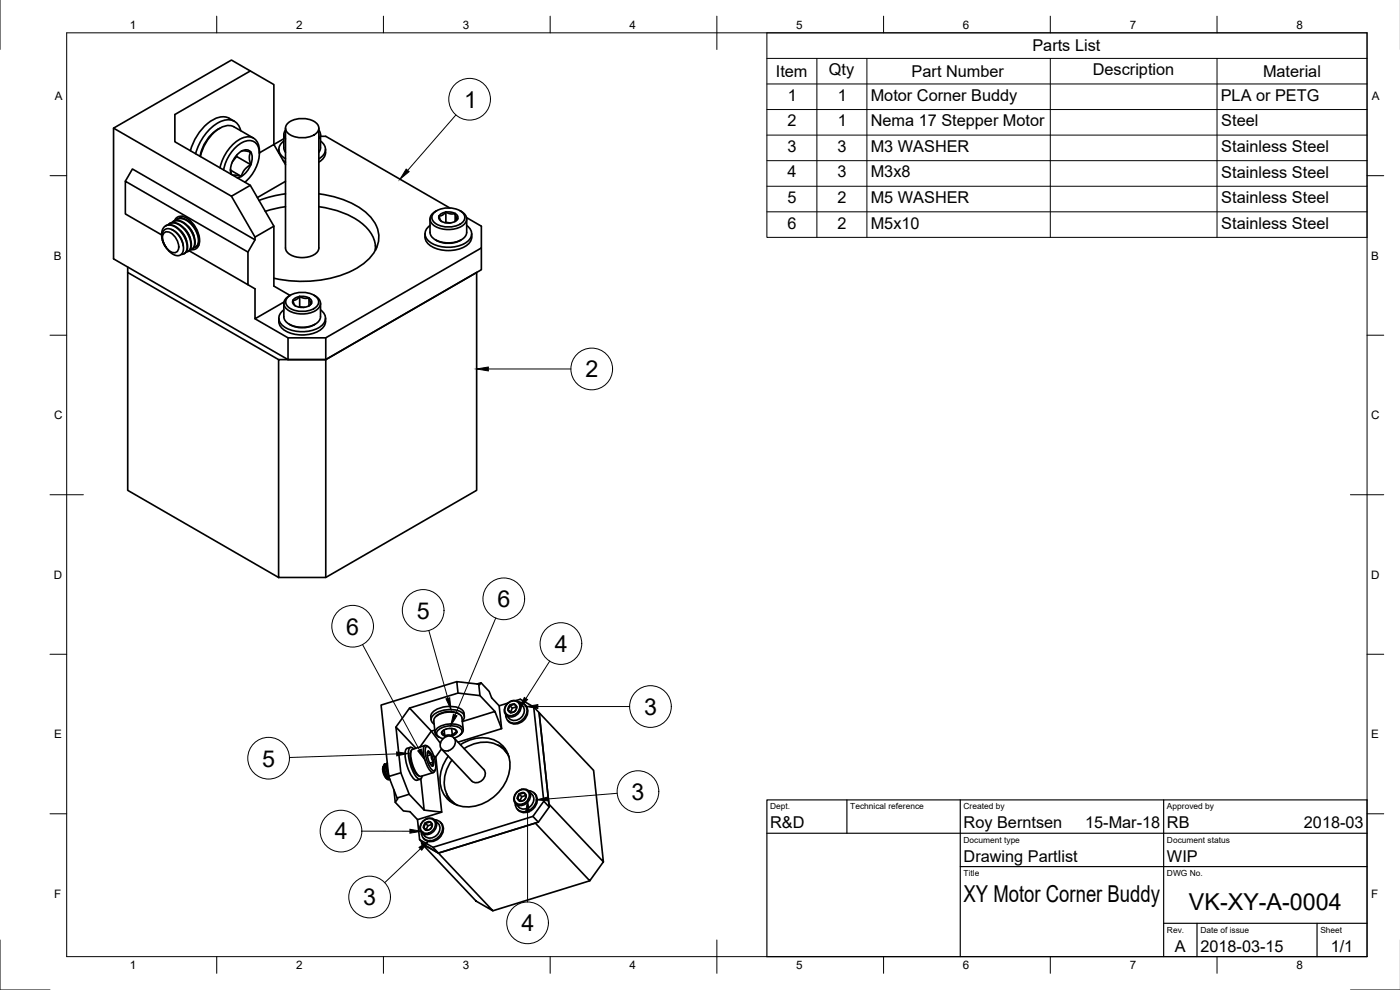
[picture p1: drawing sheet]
<svg xmlns="http://www.w3.org/2000/svg" width="420mm" height="297mm" viewBox="0 0 420 297" stroke-linecap="round" stroke-linejoin="round" font-family="sans-serif">
<!-- layer: Visible -->
<g fill="none" stroke="#000" stroke-width=".5">
<path d="M34.1 38.4v39.3l52.3 30.2h11.4l46.7-27v-6.5M66 38.5a11.9 11.9 0 0 0-6 8.4M70.4 36.4a5.8 5.8 0 0 0-8.1 .7 16.6 16.6 0 0 0-5.2 8.1M72.2 39.2a4.1 4.1 0 0 0-6.4-2.5 15.4 15.4 0 0 0-7.1 9.4M75.1 21.3l-5.6-3.3-35.4 20.4 35.4 20.5 5.6-3.3M85.7 38.4v36a3.4 3.4 0 0 0 3 2.7 6.7 6.7 0 0 0 6.6-1.6l.4-1.1v-36M85.7 39l-.5 1.4 .5 1.3M86.5 36.9a7.1 7.1 0 0 1 8.8 .5 2.1 2.1 0 0 1-1.1 3.1 7.2 7.2 0 0 1-8.2-1 1.89 1.89 0 0 1 .5-2.6zM95.7 39l.5 1.4-.5 1.3M37.6 54.4l2.1-3.7 36.8 21.2-2.1 3.7M67.1 51a11.5 11.5 0 0 1 6.6-8.6 3.1 3.1 0 0 1 4.1 3.2 12 12 0 0 1-4.3 9.1M69.2 50.8l.3 1.6"/>
<path d="M69.2 51.1l3.2 1.8M69.5 58.9l7 12.2 5.7-3.2M71 46.6v.4l-1.2 1.5M71 47l4.3 2.4M72.4 45.4l.9-.2 1.4 .3a.41 .41 0 0 1 .5 .2 .41 .41 0 0 1-.2 .5l-.2 1.4 .5 1.8-1.9 1.5-1 2-2.5-.3M72.4 45.4a6.7 6.7 0 0 0-3 6.9M72.4 45.4a2.04 2.04 0 0 1 2.5-.2 2.04 2.04 0 0 1 .8 2.4l-.4 1.8M72.4 52.9l-1.2 .5M75.3 49.4l-1 1.8-1.9 1.7M76.1 41.4l-5.9-3.4a5.2 5.2 0 0 0-5.8 1.6 14.1 14.1 0 0 0-4.3 7.4M77.8 46a4.1 4.1 0 0 0-2.7-4.9 8 8 0 0 0-6.9 4.3l-1.6 2.9-.6 2.1M77.8 45.9l4.4-2.5 3.5 6"/>
<path d="M83.7 44.8v1.1M85 48.1l.7 .5M85.2 40.4v4.3l.5 1M85.2 41.6l-3 1.8v-18l-7.1-4.1-22.6 13.1v8.1l22.6 13.1 7.1 12.3v17.9l4.8 2.8M85.2 42.3a2.93 2.93 0 0 0-1.5 2.8 2.93 2.93 0 0 0 2 2.6M85.7 54.4l-8.5 4.9M85.7 58.2l-4.6 .8-3.4 1.1M95.7 58.2a24.1 24.1 0 0 1 16.1 7.6 8.5 8.5 0 0 1-1 11.8 27.9 27.9 0 0 1-18.7 6.8l-5-.1-4.9-.8M96.2 40.4v4.3l-.5 1M96.2 40.9h1.6l37.2 21.5M96.2 42.3a2.93 2.93 0 0 1 1.5 2.9 2.93 2.93 0 0 1-2 2.5M97.7 44.8a3.5 3.5 0 0 1-2 3.8"/>
<path d="M48.5 70.5l-10.9-6.3v-9.8l36.8 21.2v9.8l-17.7-10.2M48.8 72.2l1.1 2.1M48.8 72.2l-.3-2.5 .4-1 .4-.7 .8-.4 .9-.1 2 .9 2 2.2 1.1 2.6 .1 1.1-.3 1.1-.6 .7-.9 .2M48.8 72.2a7.3 7.3 0 0 0 2.9 3.9l.9 .5 .9 .1 .7-.2 .5-.6 .3-1.8-.8-2.5-1.5-2-1.9-1-.8 .1-.7 .3-.4 .6-.2 .9a5.4 5.4 0 0 0 1.2 3.8M49.3 69.8a2.25 2.25 0 0 1 3 1 3.9 3.9 0 0 1 .8 4.7 2.25 2.25 0 0 1-3-.9 3.9 3.9 0 0 1-.8-4.8zM49.7 67.8l1.2-.4 1.4 .4 1.3 .9 1.4 1.5 .9 1.7 .4 1.9-.2 1.5-.8 .8M50.4 67.5l1.1-.6 1.5 .2 1.6 1 1.4 1.6 1 2 .3 1.9-.4 1.4-1.1 .7M50.8 67.1l1.2-.3 1.4 .3 1.5 1 1.2 1.5 1 1.8 .3 1.8-.2 1.4-.8 .9M51.5 66.8l1.2-.6 1.5 .2 1.6 1.1 1.3 1.5 1 2 .3 1.9-.4 1.5-1 .6M51.5 68.9l1.3 .7 1.1 1.3 .7 1.3 .4 1.6M52 66.5l1.1-.4 1.5 .4 1.4 .9 1.3 1.6 .9 1.7 .4 1.9-.3 1.4-.8 .8M52.4 66.3a2.44 2.44 0 0 1 4.1-.6 7.8 7.8 0 0 1 3.1 8 1.99 1.99 0 0 1-2.2 1.2"/>
<path d="M52.6 66.2l1.2-.6 1.5 .2 1.6 1 1.4 1.6 .9 1.9 .4 2-.4 1.4-1.1 .6M53.1 65.8l1.2-.3 1.4 .3 1.4 1 1.3 1.5 .9 1.7 .4 1.9-.2 1.4-.8 .9M54.2 69.2l1.1 1.5 .7 1.6M54.7 64.9l-.5 .3M54.8 64.9l-1 .6M55.4 68.6l1.1 1.4 .6 1.7M56.5 67.9l1.1 1.5 .7 1.6M57.6 67.3l1.1 1.4 .7 1.7M59.7 73.6l-.5 .1M76.5 71.1v.8M85.7 62l-6.1 1.4M95.7 62a23.9 23.9 0 0 1 14.6 6.6 8.5 8.5 0 0 1 2.4 6.5v-.7"/>
<path d="M112.7 73.7l.3 .7M127.6 70.2a4.2 4.2 0 0 0 3.7 4.5 9.9 9.9 0 0 0 9.5-1.7 3.3 3.3 0 0 0 .8-2.8M129.1 65.7v4a4.3 4.3 0 0 0 4.5 3.1 6.7 6.7 0 0 0 6.1-2l.4-1.1v-4M129.1 67.6a2.83 2.83 0 0 0-.1 5 10.2 10.2 0 0 0 11.7-.6 2.74 2.74 0 0 0-.6-4.4M130.4 63.7a7 7 0 0 1 8.7 .5 2.08 2.08 0 0 1-1 3.1 7.1 7.1 0 0 1-8.1-1 1.87 1.87 0 0 1 .4-2.6zM130.7 71.9a7.6 7.6 0 0 0 7.7 0M131.1 63.2a2.47 2.47 0 0 0-2 2.2 2.47 2.47 0 0 0 1.6 2.5 7.9 7.9 0 0 0 9-1 2.44 2.44 0 0 0-1.6-3.7M131.8 64.8l.7 1.6M131.8 64.8a1.22 1.22 0 0 0 .7 1.6M133.6 66.8l1.4 .1M133.8 63.6l-1 .9-1 .3M133.8 63.6l1.9 .6a.82 .82 0 0 1 .9 0 .82 .82 0 0 1 .3 .9l.2 .3a.36 .36 0 0 1 .2 .4 .36 .36 0 0 1-.4 .3l-.4 .4"/>
<path d="M133.8 63.6v3.1M133.8 63.6l-1.5 .6-.5 .6M133.8 63.6h1.5l1.3 .5M136.6 64.1v2.3M136.6 64.1a1.29 1.29 0 0 1 .8 1.3 1.29 1.29 0 0 1-1 1.1 4.6 4.6 0 0 1-3.9-.1M140 65.3l4.5 2.6v6.5l-46.7 27h-11.4l-9.9-5.8M38.3 80.1v1.7M74.4 85.4l2.1 1.3v8.9l8.7-5M83.7 95.5a4.2 4.2 0 0 0 3.8 4.6 9.9 9.9 0 0 0 9.4-1.8 3.3 3.3 0 0 0 .8-2.8M85.2 91v4a4.3 4.3 0 0 0 4.5 3.2 6.7 6.7 0 0 0 6.1-2.1l.4-1.1v-4M85.2 93a2.83 2.83 0 0 0-.1 4.9 10.2 10.2 0 0 0 11.8-.5 2.74 2.74 0 0 0-.7-4.4M86.5 89a7 7 0 0 1 8.8 .5 2.08 2.08 0 0 1-1.1 3.1 7.1 7.1 0 0 1-8.1-.9 1.87 1.87 0 0 1 .4-2.7z"/>
<path d="M86.8 97.3a7.7 7.7 0 0 0 7.8 0M87.2 88.6a2.47 2.47 0 0 0-2 2.2 2.47 2.47 0 0 0 1.6 2.5 7.9 7.9 0 0 0 9-1.1 2.44 2.44 0 0 0-1.6-3.6M87.9 90.1l.7 1.7M87.9 90.1a1.22 1.22 0 0 0 .7 1.7M89.7 92.2h1.5M89.9 89l-1.5 .5-.5 .6M89.9 89h1.5l1.3 .4M89.9 89l-1 .9-1 .2M89.9 89l1.9 .5a.82 .82 0 0 1 .9 .1 .82 .82 0 0 1 .4 .8l.1 .4a.36 .36 0 0 1 .2 .4 .36 .36 0 0 1-.3 .2l-.5 .4M89.9 89v3M92.7 89.4v2.3M92.7 89.4a1.29 1.29 0 0 1 .9 1.3 1.29 1.29 0 0 1-1.1 1.2 4.6 4.6 0 0 1-3.9-.1"/>
<path d="M83.6 107.9h14.2v65.4h-14.2zM83.6 107.9l-45.3-26.1v65.3l45.3 26.2M86.4 101.4v6.5M97.8 101.4v6.5l45.2-26.1v65.3l-45.2 26.2M118.8 218.1l4.1-5.7 6.6 7M122.9 212.4l14.6-4.4 6.5 .7 4.5 4.8M129.5 219.4l-3.5 4.7M129.5 219.4l2.7 3.6M130.5 219.1l-1 .3M132.5 219.8a1 1 0 0 0 1 1M132.5 219.8a3.1 3.1 0 0 1 4.6-.4l-.3 .8-1 .6M132.5 219.8l.5 .3 .5 .7"/>
<path d="M133 219.2l-.5 .6M135.5 218.6l.3 2.2-1.1-.3-1.2 .3-.2-1.8M136.5 218.8l.3 .3a.4 .4 0 0 1 .3 .5 .4 .4 0 0 1-.6 .3l-.7 .9M137.1 204.5l-22.7 7 2.3 21.5 3.6-1.1M137.5 208l-.4-3.5 6.6 .8 .3 3.4M137.7 214.2a6.2 6.2 0 0 0-6.8 .7M138.7 216.3a1.63 1.63 0 0 0-.5-2.8 8.1 8.1 0 0 0-8.4 1.3 1.53 1.53 0 0 0 .5 2.5M138.8 216.5l9.7-3 2 5.1-13.1 4.1M139 218.9l-.4-3.5a3.8 3.8 0 0 0-4.4-1.7 3.8 3.8 0 0 0-4 2.6l.4 3.5M139.3 214.9a2.58 2.58 0 0 0-2.5-2.8 7.9 7.9 0 0 0-7.2 1.9l-.3 .5 .1 1.5M143.2 205.2l1.2-.3 2.4 2.6 .8 1.9 2.2 2.4 2.6-.8M144.4 204.9l-.5 .6-.2-.2"/>
<path d="M149.8 211.8l.7 6.8M152.1 211.3a2.31 2.31 0 0 1 2.3-1.2 2.31 2.31 0 0 1 2 1.8 2.86 2.86 0 0 1-1.5 2.8 2.86 2.86 0 0 1-3.2-.3 2.51 2.51 0 0 1 .4-3.1zM152.2 211.3a2.11 2.11 0 0 1 2.1-1 2.11 2.11 0 0 1 1.7 1.5 2.62 2.62 0 0 1-1.3 2.5 2.62 2.62 0 0 1-2.8-.1 2.23 2.23 0 0 1 .3-2.9zM152.4 212.9l.8 .8M153 211.7l-.5 .6-.1 .6M153 211.7l.7 .8M154.3 211.2l-1.3 .5M154.3 211.2l.8 .9-.5 1.2-1.4 .5-.5-.6a.31 .31 0 0 1-.3-.3 .31 .31 0 0 1 .3-.3l.3-.9M154.3 211.2l-.7 .1-.6 .4M154.3 211.2a1.4 1.4 0 0 1 .5 1.9 1.4 1.4 0 0 1-1.9 .6l-.5-.8M154.9 210.2l1.3-.4 4 2.3 3 28.3-3.3 4.6-30 9.2-4-2.3-.6-6M155 212.1l-1.3 .4-.5 1.3"/>
<path d="M155.8 210.7a2.75 2.75 0 0 1 2.4 2 2.75 2.75 0 0 1-1 2.9 3.1 3.1 0 0 1-5.2 .1l-.2-1.3M155.9 210.8a2.87 2.87 0 0 1 .5 4.5 2.87 2.87 0 0 1-4.5-.8M157.5 211.4a3.6 3.6 0 0 1 .5 3.8 3.6 3.6 0 0 1-3.2 2 2.62 2.62 0 0 1-2.4-1M160.2 212.1l1.6 1.7 3 28.3M115 230.1a3.8 3.8 0 0 0 1.2 3.7M115.2 229.9l-.1 .7 .3 1.2 .6 1.2 .5 .5M115.2 229.8l-.2 .2-.1 .7 .5 1.7 .8 1.3 .4 .3 .3-.2M115.2 229.6l.2 2 1.2 1.9M115.5 229.2l-.3 .7 .3 1.6 .7 1.6 .8 .8M115.9 229.4l-.3-.2-.3 .3 .2 1.5 .7 1.8 .8 1M115.9 229.4v.1M115.9 229.6v1.4l.7 1.7"/>
<path d="M116 229.4v1.4l.6 1.7M116.5 231.8l-.5-1.8 .2-1-.2 .3v.8l.6 2.1M116.7 233l2.5 6.4 3.6-1.1M118.2 237l.4 3.7 2.5 2.6 1.9 .2 2.3 2.4 7.3-2.2M119.2 239.4l.2 .3-.8 1M123.2 224.2l-1 .3a3.3 3.3 0 0 0-.5 3.4 9.8 9.8 0 0 0 3.1 6.2l1.3-.3M123.4 225.2a7.6 7.6 0 0 0 1.3 6.7l1.1 1M124.2 224.7l-.4-.3-.7-.1a3.9 3.9 0 0 0-.3 3.5 10.3 10.3 0 0 0 2.9 6l.6-.1 .4-.9M124.8 224.5l-6-6.4 1.5 13.8 2.5 6.4 4.5 4.8M127.6 223.7l-3.8 1.1a3.5 3.5 0 0 0-.3 3.5l1.3 3.4a1.78 1.78 0 0 0 1.5 1.3l3.8-1.2M127.8 224.1l.3-.2a5.7 5.7 0 0 1 2.6 4.7l.1 .7a1.79 1.79 0 0 1-.5 2 5.7 5.7 0 0 1-2.6-4.7l-.1-1.5zM128.5 224l-.8-.4a1.04 1.04 0 0 0-.7 1.3 10.1 10.1 0 0 0 2.6 6.8h.6l.4-.7"/>
<path d="M128.5 225.4l.2 .6 .8 .4M128.5 225.4l-.2 .3M128.5 225.4l.5 .2 .5 .8M128.5 225.4a3.5 3.5 0 0 0 .4 3.4l.5 .8 .4 .2 .3-.3v-.9M129.5 226.4l.6 2.2M129.5 226.4l.2 1.6a.83 .83 0 0 1 0 1.3l.1 .5-.3-.1M129.5 226.4l-1.2 .4M130.1 228.6l-1.1 .4M130.2 226.9l.6 .2 1.8 16.6-5.3-.6-1-9.4M132.5 224.7l-1.7 2.4M132.8 221.8a2.13 2.13 0 0 1 2.1-1 2.13 2.13 0 0 1 1.8 1.6 2.65 2.65 0 0 1-1.4 2.5 2.65 2.65 0 0 1-2.8-.1 2.25 2.25 0 0 1 .3-3zM133.5 220.8l.6 .1"/>
<path d="M134 238.1l1.1 2.3M135.6 228a9.5 9.5 0 0 0-.2 12.2l2 1.4M135.8 220.8l-.5 .1M136.2 221.4l9 9.5a2.56 2.56 0 0 1-.4 3.2 2.56 2.56 0 0 1-3.2 .2l-9-9.5M136.3 221.4a2.36 2.36 0 0 0 2.3-2.3 4.3 4.3 0 0 0-5-1.1l-1.3 .5a1.48 1.48 0 0 0-1.3 1.4 1.48 1.48 0 0 0 1.3 1.5l.7 .2M138 220.6a1.59 1.59 0 0 0 1-1.8 1.59 1.59 0 0 0-1.5-1.3 6.8 6.8 0 0 0-6.7 1.4 1.5 1.5 0 0 0 1.1 2.3M138.2 223.4a10 10 0 0 1 12.7 .4 9.9 9.9 0 0 1-.2 12.7 12.3 12.3 0 0 1-13.9 4.9 8.4 8.4 0 0 1-4.1-11.2l1.8-3.3M139.3 224.6a9.5 9.5 0 0 1 12.1 .5l1.4 2M149.4 223.5l2.3 1.3M151.4 225l1 1.2M154.9 237.9a2.31 2.31 0 0 1 2.4-1.2 2.31 2.31 0 0 1 1.9 1.7 2.86 2.86 0 0 1-1.5 2.8 2.86 2.86 0 0 1-3.1-.2 2.51 2.51 0 0 1 .3-3.1zM155 237.9a2.11 2.11 0 0 1 2.1-1 2.11 2.11 0 0 1 1.7 1.5 2.62 2.62 0 0 1-1.3 2.5 2.62 2.62 0 0 1-2.7-.1 2.23 2.23 0 0 1 .2-2.9z"/>
<path d="M155.3 239.5l.2 .6 .6 .3M155.3 239.5l.7 .8M155.8 238.2l-.4 .6-.1 .7M155.8 238.2l.8 .8M157.1 237.8l-1.3 .4M157.1 237.8l.8 .9-.5 1.2-1.3 .5-.6-.6a.31 .31 0 0 1-.2-.3 .31 .31 0 0 1 .2-.3l.3-1M157.1 237.8l-.6 .1-.7 .3M157.1 237.8a1.4 1.4 0 0 1 .6 1.8 1.4 1.4 0 0 1-1.6 .8M157.9 238.6l-1.3 .4-.5 1.4M158.6 237.2a2.75 2.75 0 0 1 2.4 2 2.75 2.75 0 0 1-1 3 3.1 3.1 0 0 1-5.1 .1l-.3-1.3M158.7 237.3a2.87 2.87 0 0 1 .5 4.6 2.87 2.87 0 0 1-4.5-.8M160.4 238a3.6 3.6 0 0 1 .4 3.8 3.6 3.6 0 0 1-3.2 2 2.62 2.62 0 0 1-2.3-1"/>
<path d="M126.5 252.5l.1 .6M126.6 253.1l5 2.9 16.3 17.3-5-2.9zM126.8 246.6a2.31 2.31 0 0 1 2.3-1.2 2.31 2.31 0 0 1 1.9 1.8 2.86 2.86 0 0 1-1.5 2.8 2.86 2.86 0 0 1-3.1-.3 2.51 2.51 0 0 1 .4-3.1zM126.8 246.6a2.11 2.11 0 0 1 2.1-1 2.11 2.11 0 0 1 1.8 1.5 2.62 2.62 0 0 1-1.3 2.5 2.62 2.62 0 0 1-2.8-.1 2.23 2.23 0 0 1 .2-2.9zM127.1 248.2l.8 .8M127.6 246.9l-.4 .6-.1 .7M127.6 246.9l.8 .9M129 246.5l-1.4 .4M129 246.5l.7 .9-.5 1.3-1.3 .4-.5-.6a.31 .31 0 0 1-.3-.3 .31 .31 0 0 1 .2-.3l.3-1M129 246.5l-.7 .1-.7 .3M129 246.5a1.4 1.4 0 0 1 .5 1.9 1.4 1.4 0 0 1-1.9 .6l-.5-.8M129.7 247.4l-1.3 .4-.5 1.3"/>
<path d="M129.9 254.2l1.7 1.8 29.1-9 16.3 17.3 4.1-5.7-3-27.5-16.3-17.3 2.9 27.5 16.4 17.3M130.4 246a2.75 2.75 0 0 1 2.4 2 2.75 2.75 0 0 1-1 2.9 3.1 3.1 0 0 1-5.1 .1l-.3-1.3M130.5 246l1 1.1M131.5 247.1a2.85 2.85 0 0 1-1.1 4 2.85 2.85 0 0 1-3.9-1.3M132.2 246.7a3.6 3.6 0 0 1 .5 3.8 3.6 3.6 0 0 1-3.2 2 2.62 2.62 0 0 1-2.4-1M135.4 240.2l1 1.1M161.6 246.7l-30 9.3-4-2.3-1.7-1.8M163.2 240.4l1.6 1.7-3.2 4.6-1.7-1.7M177 264.3l-29.1 9"/>
</g>
<!-- layer: Border -->
<g fill="none" stroke="#000" stroke-width=".3">
<path d="M0 -.1v15M20 9.9h390.3v277.1h-390.3zM65 4.8v5.1M115.1 4.8v5.1M165.1 4.8v5.1M215.1 4.8v10.1M265.2 4.8v5.1M315.2 4.8v5.1M365.2 4.8v5.1M15 52.7h5M410.3 52.7h5M15 100.6h5"/>
<path d="M410.3 100.6h5M15 148.4h10M405.3 148.4h10M15 196.3h5M410.3 196.3h5M15 244.2h5M410.3 244.2h5M0 282v15h15M65 287v5M115.1 287v5M165.1 287v5M215.1 282v10"/>
<path d="M265.2 287v5M315.2 287v5M365.2 287v5M405.3 297h14.9"/>
</g>
<!-- layer: TitleBlock -->
<path d="M230.2 240h180.1v47h-180.1zM230.2 250h180.1M254.2 240v10M288.2 240v47M349.2 240v47M288.2 260h122.1M349.2 277h61.1M359.2 277v10M395.3 277v10" fill="none" stroke="#000" stroke-width=".35"/>
<!-- layer: BOM -->
<g fill="none" stroke="#000" stroke-width=".3">
<path d="M230.2 9.9h180.1v61.3h-180.1zM230.2 17.5h180.1M245.2 17.5v53.7M260.2 17.5v53.7M315.2 17.5v53.7M365.2 17.5v53.7M136.8 34.5l-14.5 16.6M230.2 25.2h180.1M230.2 32.9h180.1M230.2 40.5h180.1M230.2 48.2h180.1M230.2 55.9h180.1"/>
<path d="M230.2 63.6h180.1M146.5 110.7h24.8M108.8 193.4l17.1 31.6M128.7 189.2l5.7 20.3M148.8 185.4l-12.2 29.2M165 198.4l-7.2 11.2M161.4 212h27.6M119.1 226.2l-32.2 1.1M185.2 238l-20.7 1.7M108.6 249.4h14.4M126.2 254.7l-10.7 10.1M158.3 243.6v27"/>
<circle cx="140.9" cy="29.8" r="6.3"/>
<circle cx="177.6" cy="110.7" r="6.3"/>
<circle cx="151.2" cy="179.7" r="6.3"/>
<circle cx="105.8" cy="187.9" r="6.3"/>
<circle cx="127" cy="183.2" r="6.3"/>
<circle cx="168.3" cy="193.1" r="6.3"/>
<circle cx="195.2" cy="212" r="6.3"/>
<circle cx="80.6" cy="227.5" r="6.3"/>
<circle cx="191.5" cy="237.5" r="6.3"/>
<circle cx="102.3" cy="249.4" r="6.3"/>
<circle cx="110.9" cy="269.1" r="6.3"/>
<circle cx="158.3" cy="276.9" r="6.3"/>
</g>
<path d="M121.9 50.7l.9 .8-2.8 2.3zM143 110.7l3.5-.6v1.2zM133.8 209.7l1.2-.3 .3 3.5zM136.1 214.3l1 .5-1.9 3zM157.3 209.3l1 .6-2.3 2.6zM157.9 212l3.5-.6v1.2zM119 225.6l3.6 .5-3.5 .7zM125.4 225.3l1-.6 1.1 3.4zM123 248.8l3.5 .6-3.5 .6zM125.8 254.2l2.9-1.9-2.1 2.8zM158.3 240.1l.6 3.5h-1.2zM161 240l3.4-.9 .1 1.2z" fill="#000" stroke="#000" stroke-width=".3"/>
<g font-size="7">
<text x="139.3" y="32.3">1</text>
<text x="175.7" y="113.2">2</text>
<text x="125.1" y="185.7">5</text>
<text x="149.3" y="182.2">6</text>
<text x="103.9" y="190.4">6</text>
<text x="166.5" y="195.6">4</text>
<text x="193.3" y="214.5">3</text>
<text x="78.7" y="230">5</text>
<text x="189.5" y="240">3</text>
<text x="100.5" y="251.9">4</text>
<text x="109" y="271.6">3</text>
<text x="289.2" y="270.5">XY Motor Corner Buddy</text>
<text x="356.8" y="272.9">VK-XY-A-0004</text>
<text x="156.5" y="279.4">4</text>
</g>
<g font-size="4.9">
<text x="309.8" y="15.4">Parts List</text>
<text x="232.8" y="23.1">Item</text>
<text x="248.8" y="22.6">Qty</text>
<text x="273.6" y="23.1">Part Number</text>
<text x="328" y="22.6">Description</text>
<text x="379" y="23.1">Material</text>
<text x="236.5" y="30.2">1</text>
<text x="251.5" y="30.2">1</text>
<text x="261.3" y="30.3">Motor Corner Buddy</text>
<text x="366.4" y="30.3">PLA or PETG</text>
<text x="236.4" y="37.9">2</text>
<text x="251.5" y="37.9">1</text>
<text x="261.3" y="37.9">Nema 17 Stepper Motor</text>
<text x="366.5" y="37.9">Steel</text>
<text x="236.3" y="45.6">3</text>
<text x="251.3" y="45.6">3</text>
<text x="261.3" y="45.6">M3 WASHER</text>
<text x="366.5" y="45.6">Stainless Steel</text>
<text x="236.4" y="53.2">4</text>
<text x="251.3" y="53.2">3</text>
<text x="261.3" y="53.2">M3x8</text>
<text x="366.5" y="53.3">Stainless Steel</text>
<text x="236.3" y="60.9">5</text>
<text x="251.4" y="60.9">2</text>
<text x="261.3" y="60.9">M5 WASHER</text>
<text x="366.5" y="60.9">Stainless Steel</text>
<text x="236.3" y="68.6">6</text>
<text x="251.4" y="68.6">2</text>
<text x="261.3" y="68.6">M5x10</text>
<text x="366.5" y="68.6">Stainless Steel</text>
<text x="231.2" y="248.5">R&amp;D</text>
<text x="289.2" y="248.5">Roy Berntsen</text>
<text x="325.7" y="248.5">15-Mar-18</text>
<text x="350.2" y="248.5">RB</text>
<text x="391.3" y="248.5">2018-03</text>
<text x="289.2" y="258.5">Drawing Partlist</text>
<text x="350.2" y="258.5">WIP</text>
<text x="352.6" y="285.7">A</text>
<text x="360.2" y="285.5">2018-03-15</text>
<text x="399.4" y="285.7">1/1</text>
</g>
<g font-size="3.5">
<text x="39" y="8.6">1</text>
<text x="88.9" y="8.6">2</text>
<text x="138.9" y="8.6">3</text>
<text x="188.9" y="8.6">4</text>
<text x="239" y="8.6">5</text>
<text x="288.9" y="8.6">6</text>
<text x="339" y="8.6">7</text>
<text x="389.1" y="8.6">8</text>
<text x="16.4" y="30">A</text>
<text x="411.7" y="30">A</text>
<text x="16.2" y="77.9">B</text>
<text x="411.5" y="77.9">B</text>
<text x="16.3" y="125.8">C</text>
<text x="411.5" y="125.8">C</text>
<text x="16.2" y="173.6">D</text>
<text x="411.5" y="173.6">D</text>
<text x="16.3" y="221.5">E</text>
<text x="411.5" y="221.5">E</text>
<text x="16.3" y="269.4">F</text>
<text x="411.5" y="269.4">F</text>
<text x="39" y="290.8">1</text>
<text x="88.9" y="290.8">2</text>
<text x="138.9" y="290.8">3</text>
<text x="188.9" y="290.8">4</text>
<text x="239" y="290.8">5</text>
<text x="288.9" y="290.8">6</text>
<text x="339" y="290.8">7</text>
<text x="389.1" y="290.8">8</text>
</g>
<g font-size="2.5">
<text x="231.2" y="242.8">Dept.</text>
<text x="255.2" y="242.8">Technical reference</text>
<text x="289.2" y="242.8">Created by</text>
<text x="350.2" y="242.8">Approved by</text>
<text x="289.2" y="252.8">Document type</text>
<text x="350.2" y="252.8">Document status</text>
<text x="289.2" y="262.8">Title</text>
<text x="350.2" y="262.8">DWG No.</text>
<text x="350.2" y="279.8">Rev.</text>
<text x="360.2" y="279.8">Date of issue</text>
<text x="396.3" y="279.8">Sheet</text>
</g>
</svg>
